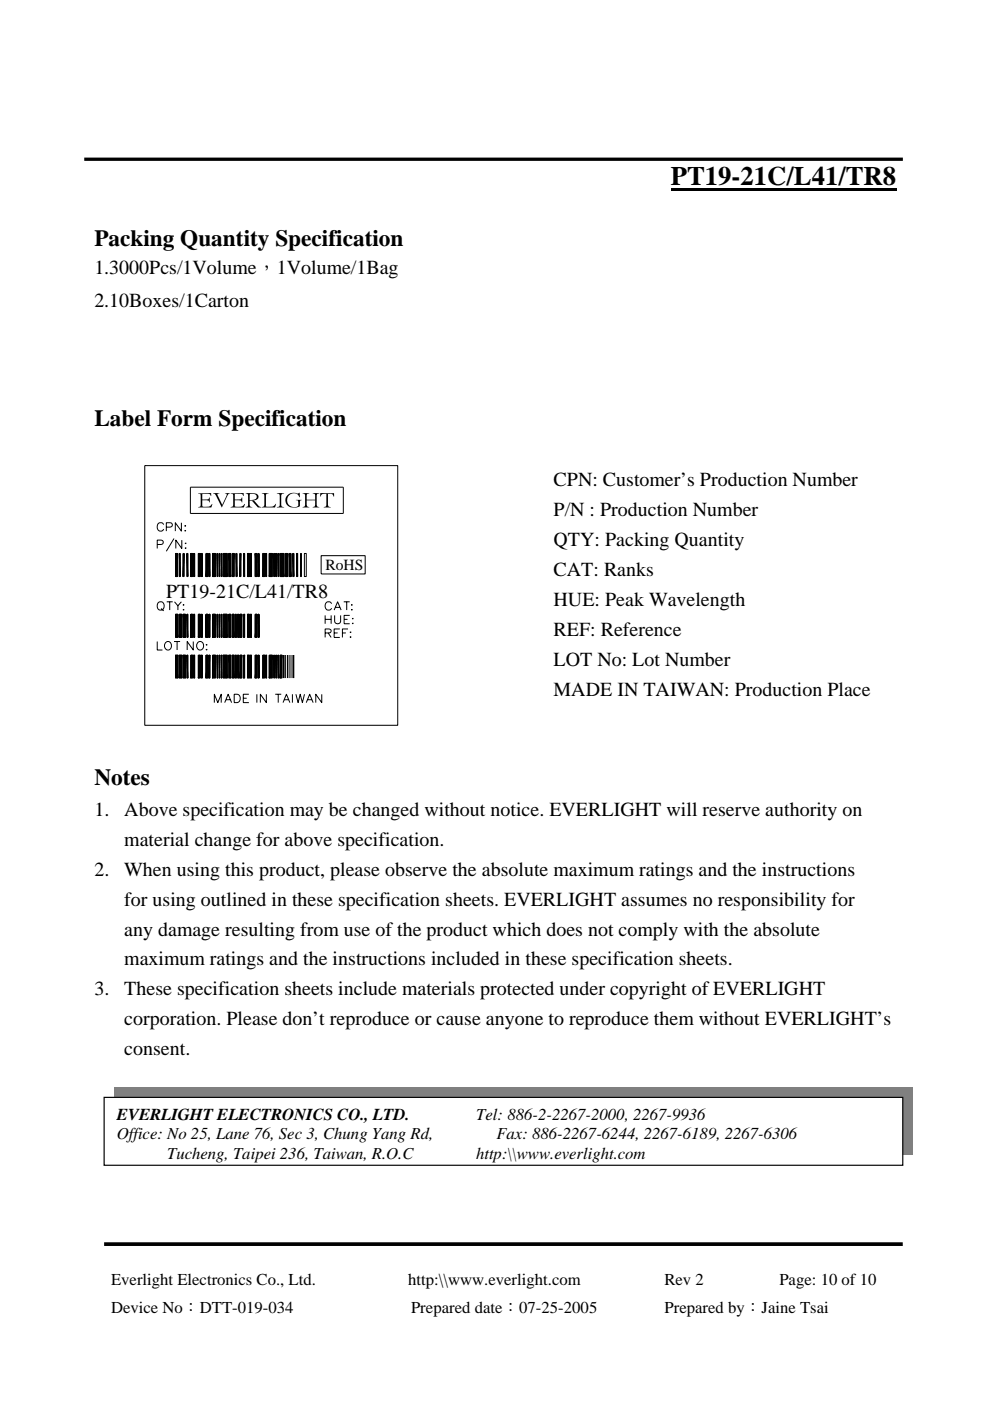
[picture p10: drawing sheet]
<svg xmlns="http://www.w3.org/2000/svg" width="210mm" height="297mm" viewBox="0 0 210 297" stroke-linecap="round" stroke-linejoin="round" font-family="sans-serif">
<path d="M22.1 263.8h169.3" fill="none" stroke="#000" stroke-width=".78" stroke-linecap="butt"/>
<path d="M28.4 94.6h61.1v68.9h-61.1z" fill="#fff"/>
<path d="M28.4 163.5h61.1" fill="none" stroke="#fff" stroke-width=".21"/>
<g fill="none" stroke="#000" stroke-width=".4">
<path d="M37.4 117.3v4.9M42.3 117.3v4.9M43.9 117.3v4.9M48.7 117.3v4.9M52.7 117.3v4.9M55.9 117.3v4.9M60.8 117.3v4.9M61.5 117.3v4.9M42.3 130.2v4.9M42.3 138.9v4.9M43.9 130.2v4.9M43.9 138.9v4.9"/>
<path d="M48.7 130.2v4.9M48.7 138.9v4.9M51.1 130.2v4.9M51.1 138.9v4.9M52.7 130.2v4.9M52.7 138.9v4.9M55.9 138.9v4.9M59.6 138.9v4.9"/>
</g>
<g fill="none" stroke="#000" stroke-width=".21">
<path d="M30.7 98.7h53.6v55.1h-53.6zM33.3 115.4h1.1l.2-.3-.1-.4-.3-.2h-.9v1.8M34.7 111.2a.77 .77 0 0 0-1-.3 .77 .77 0 0 0-.4 1 .72 .72 0 0 0 .6 .7 .72 .72 0 0 0 .8-.4M35.3 111.8l1-.1 .2-.3-.1-.4-.3-.2h-.8v1.8M36.9 114.2l-1.6 2.7M37.2 117.3h.4l-.4 4.9zM37.2 117.3v4.9h.4v-4.9M37.2 117.3h.4M37.6 117.3v4.9h-.4zM38 117.3h.2v4.9zM38 117.3l.2 4.9h-.2zM38 117.3h.2v4.9h-.2z"/>
<path d="M38.1 117.3v4.9M38.5 110.8v1.8l-1.3-1.8v1.8M38.5 114.5v1.8l-1.2-1.8v1.8M38.8 117.3h.2l-.2 4.9zM38.8 117.3v4.9h.2v-4.9M38.8 117.3h.2M38.9 117.3v4.9M39 117.3v4.9h-.2zM39.3 111.4v.2zM39.3 112.4v.2zM39.3 115.2h.2zM39.3 116.2h.2z"/>
<path d="M39.6 117.3h.2v4.9zM39.6 117.3l.2 4.9h-.2zM39.6 117.3h.2v4.9M39.6 117.3v4.9h.2M39.7 117.3v4.9M40.4 103.3h32.4v5.6h-32.4zM40.4 117.3h.4l-.4 4.9zM40.4 117.3v4.9h.4v-4.9M40.4 117.3h.4M40.8 117.3v4.9h-.4zM41.1 117.3h.2v4.9zM41.1 117.3l.2 4.9h-.2z"/>
<path d="M41.1 117.3h.2v4.9M41.1 117.3v4.9h.2M41.2 117.3v4.9M42.1 117.3h.4l-.4 4.9zM42.1 117.3v4.9h.4v-4.9M42.1 117.3h.4M42.5 117.3v4.9h-.4zM42.7 117.3h.2v4.9zM42.7 117.3l.2 4.9h-.2zM42.7 117.3h.2v4.9M42.7 117.3v4.9h.2M42.8 117.3v4.9"/>
<path d="M43.7 117.3h.4l-.4 4.9zM43.7 117.3v4.9h.4v-4.9M43.7 117.3h.4M44.1 117.3v4.9h-.4zM44.3 117.3h.2v4.9zM44.3 117.3l.2 4.9h-.2zM44.3 117.3h.2v4.9M44.3 117.3v4.9h.2M44.4 117.3v4.9M45.1 117.3h.6v4.9zM45.1 117.3l.6 4.9h-.6zM45.1 117.3h.6v4.9"/>
<path d="M45.1 117.3v4.9h.6M46 117.3l.1 4.9zM46 117.3v4.9l.1-4.9M46 117.3h.1M46.1 117.3v4.9M46.5 117.3l.1 4.9zM46.5 117.3v4.9l.1-4.9M46.5 117.3h.1M46.5 117.3v4.9M46.9 117.3l.1 4.9zM46.9 117.3v4.9l.1-4.9M46.9 117.3h.1"/>
<path d="M47 117.3v4.9M47.3 117.3h.9v4.9zM47.3 117.3l.9 4.9h-.9zM47.3 117.3h.9v4.9M47.3 117.3v4.9h.9M48.5 117.3l.4 4.9h-.4zM48.5 117.3h.4v4.9zM48.5 117.3v4.9h.4v-4.9M48.5 117.3h.4M49.3 117.3h.3l-.3 4.9zM49.3 117.3v4.9h.3v-4.9M49.3 117.3h.3"/>
<path d="M49.6 117.3v4.9h-.3zM50.1 117.3h.1v4.9zM50.1 117.3l.1 4.9h-.1zM50.1 117.3v4.9h.1M50.1 117.3h.1v4.9M50.1 117.3v4.9M50.9 117.3h.2l-.2 4.9zM50.9 117.3v4.9h.2v-4.9M50.9 117.3h.2M51 117.3v4.9M51.1 117.3v4.9h-.2zM51.7 117.3h.2v4.9z"/>
<path d="M51.7 117.3l.2 4.9h-.2zM51.7 117.3h.2v4.9M51.7 117.3v4.9h.2M51.8 117.3v4.9M52.5 117.3l.4 4.9h-.4zM52.5 117.3h.4v4.9zM52.5 117.3v4.9h.4v-4.9M52.5 117.3h.4M53.1 117.3h.2v4.9zM53.1 117.3l.2 4.9h-.2zM53.1 117.3h.2v4.9M53.1 117.3v4.9h.2"/>
<path d="M53.2 117.3v4.9M54.1 117.3l.4 4.9h-.4zM54.1 117.3h.4v4.9zM54.1 117.3v4.9h.4v-4.9M54.1 117.3h.4M54.7 117.3h.2v4.9zM54.7 117.3l.2 4.9h-.2zM54.7 117.3h.2v4.9M54.7 117.3v4.9h.2M54.8 117.3v4.9M55.7 117.3h.4l-.4 4.9zM55.7 117.3v4.9h.4v-4.9"/>
<path d="M55.7 117.3h.4M56.1 117.3v4.9h-.4zM56.3 117.3h.2v4.9zM56.3 117.3l.2 4.9h-.2zM56.3 117.3v4.9h.2M56.3 117.3h.2v4.9M56.4 117.3v4.9M57.1 117.3h.6l-.6 4.9zM57.1 117.3v4.9h.6v-4.9M57.1 117.3h.6M57.7 117.3v4.9h-.6zM58.1 117.3l.1 4.9z"/>
<path d="M58.1 117.3l.1 4.9-.1-4.9M58.1 117.3h.1M58.5 117.3l.1 4.9zM58.5 117.3l.1 4.9M58.6 117.3v4.9M58.9 117.3l.2 4.9zM58.9 117.3v4.9l.2-4.9M58.9 117.3h.2M59 117.3v4.9M59.4 117.3h.8v4.9zM59.4 117.3l.8 4.9h-.8zM59.4 117.3v4.9h.8"/>
<path d="M59.4 117.3h.8v4.9M60.6 117.3l.4 4.9h-.4zM60.6 117.3h.4v4.9zM60.6 117.3v4.9h.4v-4.9M60.6 117.3h.4M61.3 117.3l.4 4.9h-.4zM61.3 117.3h.4v4.9zM61.3 117.3v4.9h.4v-4.9M61.3 117.3h.4M62.1 117.3h.2v4.9zM62.1 117.3l.2 4.9h-.2zM62.1 117.3v4.9h.2"/>
<path d="M62.1 117.3h.2v4.9M62.2 117.3v4.9M62.9 117.3h.2v4.9zM62.9 117.3l.2 4.9h-.2zM62.9 117.3v4.9h.2M62.9 117.3h.2v4.9M63 117.3v4.9M63.7 117.3h.2v4.9h-.2zM64.5 117.3h.4v4.9h-.4zM68.1 117.8h9.3v3.9h-9.3zM33.3 136v1.8h1.1M33.5 127.8a.82 .82 0 0 1 1.1 .1 .82 .82 0 0 1 0 1.1 .82 .82 0 0 1-1.1 .1l-.2-.4z"/>
<path d="M34.2 129l.5 .5M35.1 136.3l.2-.2a.88 .88 0 0 1 1 .5 .88 .88 0 0 1-.3 1.1 .86 .86 0 0 1-1.1-.3 .86 .86 0 0 1 .2-1.1zM35.3 127.6h1.3M36 127.6v1.7M36.9 136h1.3M37 127.6l.7 .8 .8-.8M37.2 130.2h.5v4.9zM37.2 130.2l.5 4.9h-.5zM37.2 138.9h.5v4.9zM37.2 138.9l.5 4.9h-.5zM37.2 130.2h.5v4.9M37.2 130.2v4.9h.5"/>
<path d="M37.2 138.9v4.9M37.5 136v1.8M37.7 128.4v.9M37.7 138.9v4.9M38 130.2h.5v4.9zM38 130.2l.5 4.9h-.5zM38 138.9h.5v4.9zM38 138.9l.5 4.9h-.5zM38 130.2h.5v4.9M38 130.2v4.9h.5M38 138.9v4.9M38.5 138.9v4.9"/>
<path d="M38.8 130.2h.5v4.9zM38.8 130.2l.5 4.9h-.5zM38.8 138.9h.5v4.9zM38.8 138.9l.5 4.9h-.5zM38.8 130.2h.5v4.9M38.8 130.2v4.9h.5M38.8 138.9v4.9M38.9 128.2v.1zM38.9 129.2v.1zM39.3 138.9v4.9M39.6 130.2h.2v4.9zM39.6 130.2l.2 4.9h-.2z"/>
<path d="M39.6 138.9h.2v4.9zM39.6 138.9l.2 4.9h-.2zM39.6 130.2h.2v4.9M39.6 130.2v4.9h.2M39.6 138.9v4.9M39.7 130.2v4.9M39.7 138.9v4.9M39.8 138.9v4.9M40.4 130.2h.4l-.4 4.9zM40.4 138.9h.4l-.4 4.9zM40.4 130.2v4.9h.4v-4.9M40.4 138.9v4.9"/>
<path d="M40.4 130.2h.4M40.8 130.2v4.9h-.4zM40.8 138.9v4.9h-.4zM40.8 138.9v4.9M41 136v1.8l-1.3-1.8v1.8M41.1 130.2h.2v4.9zM41.1 130.2l.2 4.9h-.2zM41.1 138.9h.2v4.9zM41.1 138.9l.2 4.9h-.2zM41.1 130.2h.2v4.9M41.1 130.2v4.9h.2M41.1 138.9v4.9"/>
<path d="M41.2 130.2v4.9M41.2 138.9v4.9M41.3 138.9v4.9M42.1 130.2h.4l-.4 4.9zM42.1 136.1a.84 .84 0 0 1 1.1 .8 .84 .84 0 0 1-1.1 .8l-.2-.2a1.01 1.01 0 0 1 .2-1.4zM42.1 138.9h.4l-.4 4.9zM42.1 130.2v4.9h.4v-4.9M42.1 138.9v4.9M42.1 130.2h.4M42.5 130.2v4.9h-.4zM42.5 138.9v4.9h-.4zM42.5 138.9v4.9"/>
<path d="M42.7 130.2h.2v4.9zM42.7 130.2l.2 4.9h-.2zM42.7 138.9h.2v4.9zM42.7 138.9l.2 4.9h-.2zM42.7 130.2h.2v4.9M42.7 130.2v4.9h.2M42.7 138.9v4.9M42.8 130.2v4.9M42.8 138.9v4.9M42.9 138.9v4.9M43.7 130.2h.4l-.4 4.9zM43.7 138.9h.4l-.4 4.9z"/>
<path d="M43.7 130.2v4.9h.4v-4.9M43.7 138.9v4.9M43.7 130.2h.4M43.7 136.7h.2zM43.7 137.7h.2zM44.1 130.2v4.9h-.4zM44.1 138.9v4.9h-.4zM44.1 138.9v4.9M44.3 130.2h.2l-.2 4.9zM44.3 138.9h.2l-.2 4.9zM44.3 130.2v4.9h.2v-4.9M44.3 138.9v4.9"/>
<path d="M44.3 130.2h.2M44.4 130.2v4.9M44.4 138.9v4.9M44.5 130.2v4.9h-.2zM44.5 138.9v4.9h-.2zM44.5 138.9v4.9M45.1 130.2h.6l-.6 4.9zM45.1 138.9h.6l-.6 4.9zM45.1 130.2v4.9h.6v-4.9M45.1 138.9v4.9M45.1 130.2h.6M45.7 130.2v4.9h-.6z"/>
<path d="M45.7 138.9v4.9h-.6zM45.7 138.9v4.9M46 130.2l.1 4.9zM46 138.9l.1 4.9zM46 130.2v4.9l.1-4.9M46 138.9v4.9M46 130.2h.1M46.1 130.2v4.9M46.1 138.9v4.9M46.5 130.2l.1 4.9zM46.5 138.9l.1 4.9zM46.5 130.2l.1 4.9"/>
<path d="M46.5 138.9v4.9M46.5 130.2v4.9M46.6 138.9v4.9M46.9 130.2l.1 4.9zM46.9 138.9l.1 4.9zM46.9 130.2l.1 4.9M46.9 138.9v4.9M47 130.2v4.9M47 138.9v4.9M47.3 130.2h.9v4.9zM47.3 130.2l.9 4.9h-.9zM47.3 138.9h.9v4.9z"/>
<path d="M47.3 138.9l.9 4.9h-.9zM47.3 130.2h.9v4.9M47.3 130.2v4.9h.9M47.3 138.9v4.9M48.2 138.9v4.9M48.5 130.2h.4v4.9zM48.5 130.2l.4 4.9h-.4zM48.5 138.9h.4v4.9zM48.5 138.9l.4 4.9h-.4zM48.5 130.2v4.9h.4M48.5 138.9v4.9M48.5 130.2h.4v4.9"/>
<path d="M48.9 138.9v4.9M49.3 130.2h.3v4.9zM49.3 130.2l.3 4.9h-.3zM49.3 138.9h.3v4.9zM49.3 138.9l.3 4.9h-.3zM49.3 130.2h.3v4.9M49.3 130.2v4.9h.3M49.3 138.9v4.9M49.6 138.9v4.9M49.9 130.2h.2v4.9zM49.9 130.2l.2 4.9h-.2zM49.9 138.9h.2v4.9z"/>
<path d="M49.9 138.9l.2 4.9h-.2zM49.9 130.2h.2v4.9M49.9 130.2v4.9h.2M49.9 138.9v4.9M50 130.2v4.9M50 138.9v4.9M50.1 138.9v4.9M50.4 130.2h.2v4.9zM50.4 130.2l.2 4.9h-.2zM50.4 138.9h.2v4.9zM50.4 138.9l.2 4.9h-.2zM50.4 130.2v4.9h.2"/>
<path d="M50.4 138.9v4.9M50.4 130.2h.2v4.9M50.5 130.2v4.9M50.5 138.9v4.9M50.6 138.9v4.9M50.9 130.2h.4l-.4 4.9zM50.9 138.9h.4l-.4 4.9zM50.9 130.2v4.9h.4v-4.9M50.9 138.9v4.9M50.9 130.2h.4M51.3 130.2v4.9h-.4zM51.3 138.9v4.9h-.4z"/>
<path d="M51.3 138.9v4.9M51.7 130.2h.2l-.2 4.9zM51.7 138.9h.2l-.2 4.9zM51.7 130.2v4.9h.2v-4.9M51.7 138.9v4.9M51.7 130.2h.2M51.8 130.2v4.9M51.8 138.9v4.9M51.9 130.2v4.9h-.2zM51.9 138.9v4.9h-.2zM51.9 138.9v4.9M52.5 130.2h.4v4.9z"/>
<path d="M52.5 130.2l.4 4.9h-.4zM52.5 138.9h.4v4.9zM52.5 138.9l.4 4.9h-.4zM52.5 130.2h.4v4.9M52.5 130.2v4.9h.4M52.5 138.9v4.9M52.9 138.9v4.9M53.1 130.2h.2v4.9zM53.1 130.2l.2 4.9h-.2zM53.1 138.9h.2v4.9zM53.1 138.9l.2 4.9h-.2zM53.1 130.2h.2v4.9"/>
<path d="M53.1 130.2v4.9h.2M53.1 138.9v4.9M53.2 130.2v4.9M53.2 138.9v4.9M53.3 138.9v4.9M54.1 130.2h.4l-.4 4.9zM54.1 138.9h.4l-.4 4.9zM54.1 130.2v4.9h.4v-4.9M54.1 138.9v4.9M54.1 130.2h.4M54.5 130.2v4.9h-.4zM54.5 138.9v4.9h-.4z"/>
<path d="M54.5 138.9v4.9M54.7 130.2h.2v4.9zM54.7 130.2l.2 4.9h-.2zM54.7 138.9h.2v4.9zM54.7 138.9l.2 4.9h-.2zM54.7 130.2h.2v4.9M54.7 130.2v4.9h.2M54.7 138.9v4.9M54.8 130.2v4.9M54.8 138.9v4.9M54.9 138.9v4.9M55.7 138.9h.4l-.4 4.9z"/>
<path d="M55.7 138.9v4.9M56.1 138.9v4.9h-.4zM56.1 138.9v4.9M56.3 138.9h.2v4.9zM56.3 138.9l.2 4.9h-.2zM56.3 138.9v4.9M56.4 138.9v4.9M56.5 138.9v4.9M57.1 138.9h.6l-.6 4.9zM57.1 138.9v4.9M57.7 138.9v4.9h-.6zM57.7 138.9v4.9"/>
<path d="M58.1 138.9l.1 4.9zM58.1 138.9v4.9M58.5 138.9l.1 4.9zM58.5 138.9v4.9M58.6 138.9v4.9M58.9 138.9l.2 4.9zM58.9 138.9v4.9M59 138.9v4.9M59.1 138.9v4.9M59.4 138.9h.4l-.4 4.9zM59.4 138.9v4.9M59.8 138.9v4.9h-.4z"/>
<path d="M59.8 138.9v4.9M60.1 138.9v4.9M60.2 138.9v4.9M60.6 138.9v4.9M61 138.9v4.9M61.3 138.9v4.9M61.7 138.9v4.9M62.1 138.9v4.9M62.3 138.9v4.9M68.9 134.2l1.1-.1 .2-.4-.4-.4h-.9v1.8M68.9 130.5v1.7M68.9 131.3h1.3"/>
<path d="M69.6 134.2l.6 .9M70.2 130.5v1.7M70.3 128a.77 .77 0 0 0-1-.3 .77 .77 0 0 0-.4 1 .72 .72 0 0 0 .6 .7 .72 .72 0 0 0 .8-.5M70.8 129.3l.8-1.7 .7 1.7M70.9 134.2h.7M71 130.5v1.2a.65 .65 0 0 0 .6 .6 .65 .65 0 0 0 .6-.6v-1.2M71.1 128.8h1M72.1 133.3h-1.3v1.8h1.3M72.6 134.2h.7M72.9 127.6h1.2M73 131.3h.7M73.5 127.6v1.7"/>
<path d="M73.8 133.3h-1.2v1.8M74.1 130.5h-1.1v1.7h1.1M74.2 134h.2zM74.2 135.1h.2zM74.6 128.2v.1zM74.6 129.2v.1zM74.8 131.1v.1zM74.8 132.1v.1zM45.4 149v-1.8l.8 1.8 .7-1.8v1.8M47.6 149l.8-1.8 .7 1.8M47.9 148.4h.9M49.7 147.2h.6a.93 .93 0 0 1 .7 .9 .93 .93 0 0 1-.7 .9h-.6z"/>
<path d="M51.6 148h.7M52.8 147.2h-1.2v1.8h1.2M54.5 147.2v1.8M56.5 147.2v1.8l-1.3-1.8v1.8M58.4 147.2h1.2M59 147.2v1.8M60 149l.7-1.8 .8 1.8M60.3 148.4h.9M62 147.2v1.8M62.7 147.2l.5 1.8 .4-1.8 .5 1.8 .5-1.8M64.9 149l.8-1.8 .7 1.8M65.2 148.4h.9"/>
<path d="M68.2 147.2v1.8l-1.2-1.8v1.8"/>
</g>
<g fill="#000">
<path d="M45.1 117.3l.6 4.9h-.6zM47.3 117.3l.9 4.9h-.9zM57.1 117.3h.6l-.6 4.9zM57.7 117.3v4.9h-.6zM59.4 117.3l.8 4.9h-.8zM37.2 130.2l.5 4.9h-.5zM37.2 138.9l.5 4.9h-.5zM37.2 130.2h.5v4.9zM38 130.2l.5 4.9h-.5zM38 138.9l.5 4.9h-.5zM38 130.2h.5v4.9zM38.8 130.2l.5 4.9h-.5z"/>
<path d="M38.8 138.9l.5 4.9h-.5zM38.8 130.2h.5v4.9zM45.1 130.2h.6l-.6 4.9zM45.1 138.9h.6l-.6 4.9zM45.7 130.2v4.9h-.6zM45.7 138.9v4.9h-.6zM45.1 117.3h.6v4.9zM47.3 130.2l.9 4.9h-.9zM47.3 138.9l.9 4.9h-.9zM47.3 130.2h.9v4.9zM47.3 117.3h.9v4.9zM57.1 138.9h.6l-.6 4.9z"/>
<path d="M57.7 138.9v4.9h-.6zM59.4 117.3h.8v4.9zM37.2 138.9h.5v4.9zM38 138.9h.5v4.9zM38.8 138.9h.5v4.9zM47.3 138.9h.9v4.9z"/>
<path d="M42.1 104.6l1.8 .1h-1v.1v1.1l.9 .2h-.9v1.1l.1 .2h.8l-1.8 .1 .4-.1 .1-.2v-2.1v-.3z" fill-rule="evenodd"/>
<path d="M42.9 105.9h1.3l.3-.4v1l-.3-.3z" fill-rule="evenodd"/>
<path d="M42 104.5h2.8l-.1 .7a.58 .58 0 0 0-.8-.5z" fill-rule="evenodd"/>
<path d="M42 107.5l1.8-.1a1.33 1.33 0 0 0 1.2-.6l-.2 .8z" fill-rule="evenodd"/>
<path d="M45.2 104.5h1.3l-.4 .3 1 2.2-.1 .6-1.2-2.5z" fill-rule="evenodd"/>
<path d="M47.7 104.5l1 .1-.2 .1-.2 .3-1.3 2.6 .1-.6 1-2.1z" fill-rule="evenodd"/>
<path d="M48.9 104.6l1.9 .1h-1v.1v1.1l.9 .2h-.9v1.1l.1 .2h.8l-1.8 .1 .4-.1 .1-.3v-2v-.3z" fill-rule="evenodd"/>
<path d="M49.8 105.9h1.3l.3-.4v1l-.3-.3z" fill-rule="evenodd"/>
<path d="M48.9 104.5h2.8v.7l-.3-.4-.3-.1z" fill-rule="evenodd"/>
<path d="M48.9 107.5l1.8-.1a1.39 1.39 0 0 0 1.2-.6l-.2 .8z" fill-rule="evenodd"/>
<path d="M52.1 104.5l2.2 .2h-1.3l-.1 .2v1.1h1.2l-1.2 .2 .1 1.1 .5 .3h-1.4l.4-.2 .1-.3v-2l-.1-.4z" fill-rule="evenodd"/>
<path d="M53.4 106.2l.4-.1 1.1 1.2 .5 .3h-.7z" fill-rule="evenodd"/>
<path d="M53.3 104.7h1a.71 .71 0 0 1 .5 .7 .71 .71 0 0 1-.7 .6h-1.2h.9a.66 .66 0 0 0 .6-.9l-.4-.3z" fill-rule="evenodd"/>
<path d="M55.5 104.5h1.4l-.3 .2-.2 .2v2.3l.1 .2h.5l-1.5 .1 .4-.1 .1-.4v-1.9l-.1-.4z" fill-rule="evenodd"/>
<path d="M55.5 107.5l2.3-.1 .7-.6-.2 .8z" fill-rule="evenodd"/>
<path d="M58.7 104.5h1.5l-.4 .2-.2 .4v2l.1 .3 .5 .2h-1.5l.5-.2 .1-.3v-2l-.1-.4z" fill-rule="evenodd"/>
<path d="M61 105l.9-.5 1 .1a1.52 1.52 0 0 0-2 1.2 1.52 1.52 0 0 0 1.5 1.7 1.52 1.52 0 0 1-1.9-1.5l.1-.6z" fill-rule="evenodd"/>
<path d="M62.3 104.6h.9z" fill-rule="evenodd"/>
<path d="M62.8 104.7l.7-.2 .1 .9z" fill-rule="evenodd"/>
<path d="M62.7 106h1.3l-.3 .1-.1 .2v1l-.8 .3-1.2-.1a1.77 1.77 0 0 0 1.6-.3v-1z" fill-rule="evenodd"/>
<path d="M64.2 104.5h1.4l-.4 .2-.2 .3v.9l1.8 .2h-1.8l.1 1.2 .5 .3h-1.4l.3-.2 .2-.3v-2.1l-.1-.3z" fill-rule="evenodd"/>
<path d="M66.3 104.5h1.4l-.4 .2-.2 .3v2l.1 .3 .5 .3h-1.4l.4-.2 .1-1.3-1.8-.2h1.8l-.1-1.2z" fill-rule="evenodd"/>
<path d="M69.2 104.7h.3l.1 2.6 .5 .3h-1.5l.4-.2 .2-.3z" fill-rule="evenodd"/>
<path d="M67.9 104.5h2.9l-2.4 .2-.5 .6z" fill-rule="evenodd"/>
<path d="M69.8 104.7l1-.2v.8h-.1a.66 .66 0 0 0-.9-.6z" fill-rule="evenodd"/>
</g>
<path d="M40.6 117.3v4.9M49.4 117.3v4.9M54.3 117.3v4.9M40.6 130.2v4.9M40.6 138.9v4.9M49.4 130.2v4.9M49.4 138.9v4.9M54.3 130.2v4.9M54.3 138.9v4.9" fill="none" stroke="#000" stroke-width=".38"/>
<path d="M142.2 39.9h47.8v.6h-47.8z" fill="#000"/>
<path d="M17.9 33.8h173.5" fill="none" stroke="#000" stroke-width=".7" stroke-linecap="butt"/>
<g fill="none" stroke="#808080" stroke-width=".21">
<path d="M24.2 230.6h169.3M24.2 230.7h169.3M24.2 230.8h169.3M24.2 230.9h169.3M24.2 231h169.3M24.2 231.1h169.3M24.2 231.2h169.3M24.2 231.3h169.3M24.2 231.4h169.3M24.2 231.5h169.3M24.2 231.6h169.3M24.2 231.7h169.3"/>
<path d="M24.2 231.8h169.3M24.2 231.9h169.3M24.2 232h169.3M24.2 232.1h169.3M24.2 232.2h169.3M24.2 232.3h169.3M24.2 232.4h169.3M24.2 232.5h169.3M24.2 232.6h169.3M24.2 232.7h169.3M24.2 232.8h169.3M24.2 232.9h169.3"/>
<path d="M24.2 233h169.3M24.2 233.1h169.3M24.2 233.2h169.3M24.2 233.3h169.3M24.2 233.4h169.3M24.2 233.5h169.3M24.2 233.6h169.3M24.2 233.7h169.3M24.2 233.8h169.3M24.2 233.9h169.3M24.2 234h169.3M24.2 234.1h169.3"/>
<path d="M24.2 234.2h169.3M24.2 234.3h169.3M24.2 234.4h169.3M24.2 234.5h169.3M24.2 234.6h169.3M24.2 234.7h169.3M24.2 234.8h169.3M24.2 234.9h169.3M24.2 235h169.3M24.2 235.1h169.3M24.2 235.2h169.3M24.2 235.3h169.3"/>
<path d="M24.2 235.4h169.3M24.2 235.5h169.3M24.2 235.6h169.3M24.2 235.7h169.3M24.2 235.8h169.3M24.2 235.9h169.3M24.2 236h169.3M24.2 236.1h169.3M24.2 236.2h169.3M24.2 236.3h169.3M24.2 236.4h169.3M24.2 236.5h169.3"/>
<path d="M24.2 236.6h169.3M24.2 236.7h169.3M24.2 236.8h169.3M24.2 236.9h169.3M24.2 237h169.3M24.2 237.1h169.3M24.2 237.2h169.3M24.2 237.3h169.3M24.2 237.4h169.3M24.2 237.5h169.3M24.2 237.6h169.3M24.2 237.7h169.3"/>
<path d="M24.2 237.8h169.3M24.2 237.9h169.3M24.2 238h169.3M24.2 238.1h169.3M24.2 238.2h169.3M24.2 238.3h169.3M24.2 238.4h169.3M24.2 238.5h169.3M24.2 238.6h169.3M24.2 238.7h169.3M24.2 238.8h169.3M24.2 238.9h169.3"/>
<path d="M24.2 239h169.3M24.2 239.1h169.3M24.2 239.2h169.3M24.2 239.3h169.3M24.2 239.4h169.3M24.2 239.5h169.3M24.2 239.6h169.3M24.2 239.7h169.3M24.2 239.8h169.3M24.2 239.9h169.3M24.2 240h169.3M24.2 240.1h169.3"/>
<path d="M24.2 240.2h169.3M24.2 240.3h169.3M24.2 240.4h169.3M24.2 240.5h169.3M24.2 240.6h169.3M24.2 240.7h169.3M24.2 240.8h169.3M24.2 240.9h169.3M24.2 241h169.3M24.2 241.1h169.3M24.2 241.2h169.3M24.2 241.3h169.3"/>
<path d="M24.2 241.4h169.3M24.2 241.5h169.3M24.2 241.6h169.3M24.2 241.7h169.3M24.2 241.8h169.3M24.2 241.9h169.3M24.2 242h169.3M24.2 242.1h169.3M24.2 242.2h169.3M24.2 242.3h169.3M24.2 242.4h169.3M24.2 242.5h169.3"/>
<path d="M24.2 242.6h169.3M24.2 242.7h169.3M24.2 242.8h169.3M24.2 242.9h169.3M24.2 243h169.3M24.2 243.1h169.3M24.2 243.2h169.3M24.2 243.3h169.3M24.2 243.4h169.3M24.2 243.5h169.3M24.2 243.6h169.3M24.2 243.7h169.3"/>
<path d="M24.2 243.8h169.3M24.2 243.9h169.3M24.2 244h169.3M24.2 244.1h169.3M24.2 244.2h169.3M24.2 244.3h169.3M24.2 244.4h169.3M24.2 244.5h169.3M24.2 244.6h169.3M24.2 244.7h169.3M24.2 244.8h169.3"/>
</g>
<path d="M22.1 232.7h169.3v14.4h-169.3z" fill-rule="evenodd" fill="#fff" stroke="#000" stroke-width=".25"/>
<text font-size="5.7" x="142.2" y="39.3">PT19-21C/L41/TR8</text>
<g font-size="4.9">
<text x="20" y="52.2">Packing Quantity Specification</text>
<text x="20" y="90.3">Label Form Specification</text>
<text x="20" y="166.5">Notes</text>
</g>
<g font-size="4.2">
<text x="20" y="58.1">1.3000Pcs/1Volume，1Volume/1Bag</text>
<text x="20" y="65">2.10Boxes/1Carton</text>
<text x="117.4" y="103.1">CPN: Customer’s Production Number</text>
<text x="117.4" y="109.5">P/N : Production Number</text>
<text x="117.4" y="115.8">QTY: Packing Quantity</text>
<text x="117.4" y="122.2">CAT: Ranks</text>
<text x="35.2" y="126.7">PT19-21C/L41/TR8</text>
<text x="117.4" y="128.5">HUE: Peak Wavelength</text>
<text x="117.4" y="134.9">REF: Reference</text>
<text x="117.4" y="141.2">LOT No: Lot Number</text>
<text x="117.4" y="147.6">MADE IN TAIWAN: Production Place</text>
<text x="20" y="173">1.</text>
<text x="26.4" y="173">Above specification may be changed without notice. EVERLIGHT will reserve authority on</text>
<text x="26.4" y="179.3">material change for above specification.</text>
<text x="20" y="185.7">2.</text>
<text x="26.4" y="185.7">When using this product, please observe the absolute maximum ratings and the instructions</text>
<text x="26.4" y="192">for using outlined in these specification sheets. EVERLIGHT assumes no responsibility for</text>
<text x="26.4" y="198.4">any damage resulting from use of the product which does not comply with the absolute</text>
<text x="26.4" y="204.7">maximum ratings and the instructions included in these specification sheets.</text>
<text x="20" y="211.1">3.</text>
<text x="26.4" y="211.1">These specification sheets include materials protected under copyright of EVERLIGHT</text>
<text x="26.4" y="217.4">corporation. Please don’t reproduce or cause anyone to reproduce them without EVERLIGHT’s</text>
<text x="26.4" y="223.8">consent.</text>
</g>
<g font-size="3.5">
<text x="24.8" y="237.4">EVERLIGHT ELECTRONICS CO., LTD.</text>
<text x="101" y="237.4">Tel: 886-2-2267-2000, 2267-9936</text>
<text x="24.8" y="241.6">Office: No 25, Lane 76, Sec 3, Chung Yang Rd,</text>
<text x="35.4" y="245.7">Tucheng, Taipei 236, Taiwan, R.O.C</text>
<text x="100.9" y="245.7">http:\\www.everlight.com</text>
<text x="105.2" y="241.6">Fax: 886-2267-6244, 2267-6189, 2267-6306</text>
<text x="23.6" y="272.4">Everlight Electronics Co., Ltd.</text>
<text x="86.6" y="272.4">http:\\www.everlight.com</text>
<text x="140.9" y="272.4">Rev 2</text>
<text x="165.2" y="272.4">Page: 10 of 10</text>
<text x="23.6" y="278.3">Device No：DTT-019-034</text>
<text x="87.1" y="278.3">Prepared date：07-25-2005</text>
<text x="140.9" y="278.3">Prepared by：Jaine Tsai</text>
</g>
<text font-size="3.3" x="69" y="120.9">RoHS</text>
</svg>
